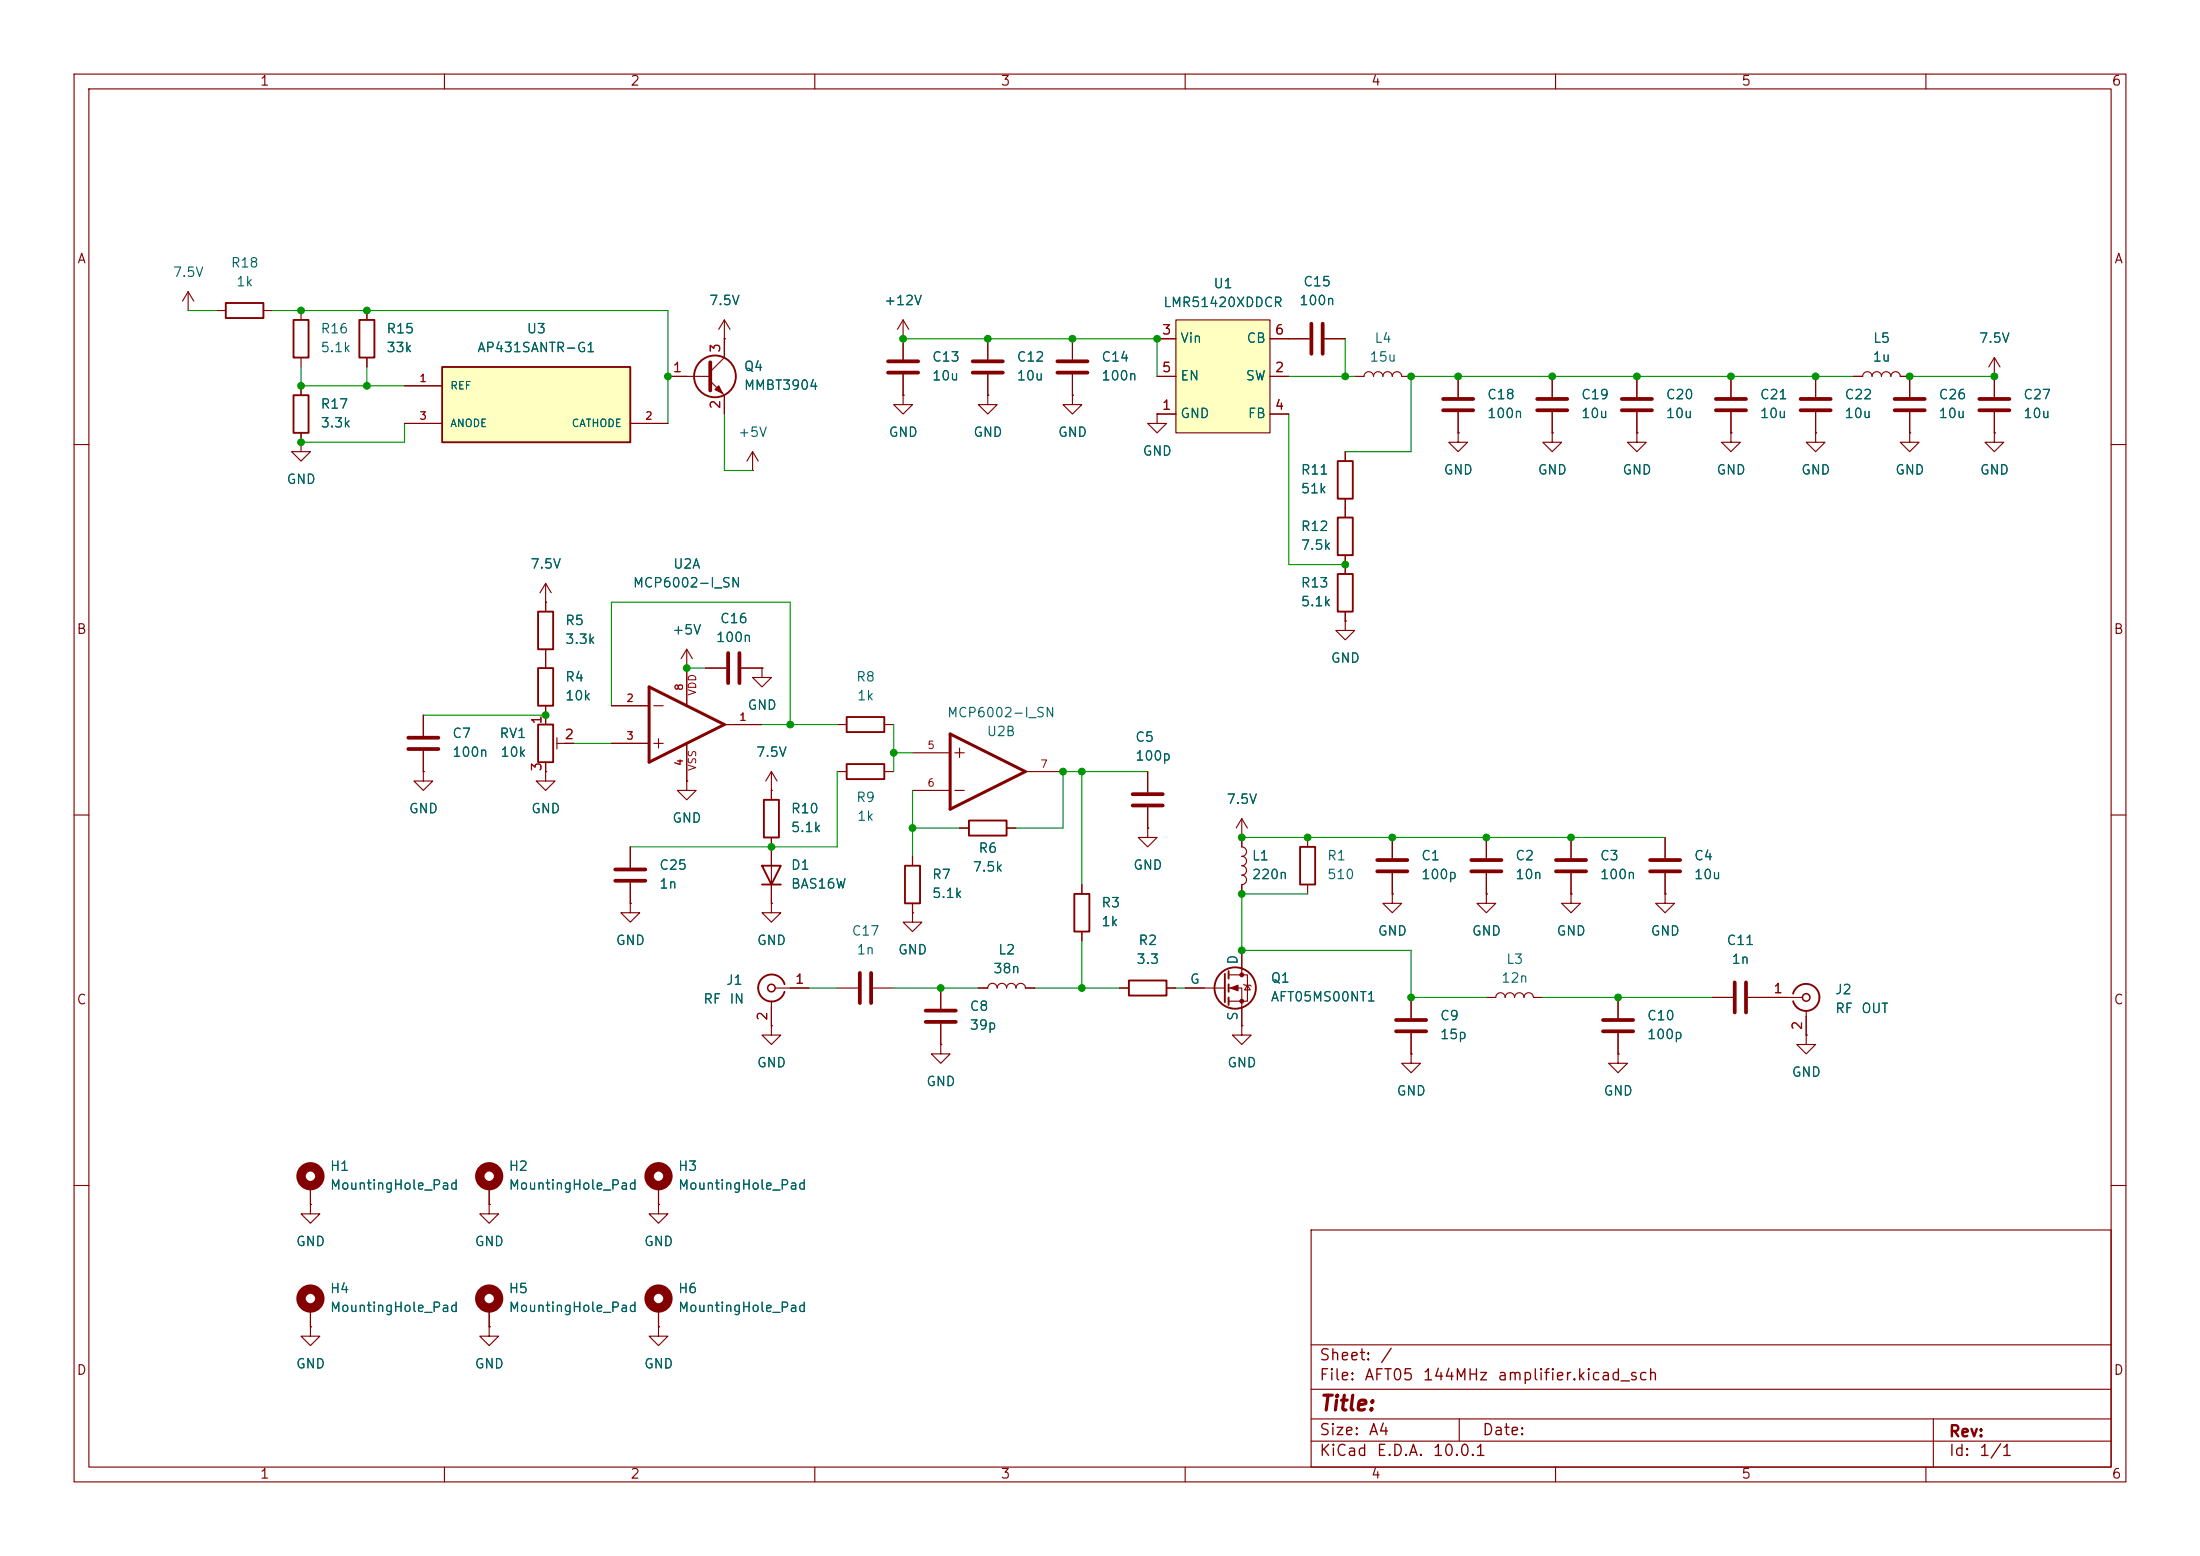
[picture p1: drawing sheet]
<svg xmlns="http://www.w3.org/2000/svg" width="297mm" height="210mm" viewBox="0 0 297 210" stroke-linecap="round" stroke-linejoin="round" font-family="sans-serif">
<g fill="none" stroke="#840000" stroke-width=".15">
<path d="M10 10h277v190h-277zM12 12h273v186h-273zM60 10v2M110 10v2M160 10v2M210 10v2M260 10v2M40.6 59.7v1.3h1.3l-1.3 1.2-1.2-1.2h1.2M40.6 59.7h.1M40.6 52.1v1.2M40.6 58.4v1.3M182.9 50.8h1.2a.64 .64 0 0 1 .7-.6 .64 .64 0 0 1 .6 .6 .64 .64 0 0 1 .7-.6 .64 .64 0 0 1 .6 .6 .64 .64 0 0 1 .6-.6 .64 .64 0 0 1 .7 .6 .64 .64 0 0 1 .6-.6 .64 .64 0 0 1 .6 .6h1.3"/>
<path d="M196.8 58.4v1.3h1.3l-1.3 1.3-1.2-1.3h1.2M196.8 58.4h.1M196.8 50.8v2.8M196.8 55.6v2.8M10 60h2M285 60h2M10 110h2M104.1 114.3v7.6M146 119.4v1.3M285 110h2M104.1 138.4v1.3h1.3l-1.3 1.3-1.2-1.3h1.2M104.1 138.4h.1"/>
<path d="M104.1 121.9v1.3h1.3l-1.3 1.3-1.2-1.3h1.2M104.1 121.9h.1M113 133.4h2.8M117.9 133.4h2.7M146 125.7v1.3M151.1 133.4h1.3M157.5 133.4h1.2M127 141v1.2h1.3l-1.3 1.3-1.3-1.3h1.3M127 141h.1M10 160h2M177 166h108v32h-108zM285 160h2"/>
<path d="M60 198v2M110 198v2M160 198v2M177 194.5h108M177 191.5h108M177 187.5h108M177 181.5h108M197 191.5v3M210 198v2M260 198v2M261 191.5v6.5"/>
</g>
<path d="M39.6 53.3h2.1v5.1h-2.1zM102.9 116.8h2.5l-1.3 2.6zM102.9 119.4h2.5M145 120.7h2.1v5h-2.1zM152.4 132.3h5.1v2.1h-5.1z" fill="none" stroke="#840000" stroke-width=".25"/>
<path d="M194.8 53.8h4.1M194.8 55.4h4.1M116.1 131.3v4.1M117.6 131.3v4.1" fill="none" stroke="#840000" stroke-width=".51"/>
<path d="M59.7 49.5h25.4v10.2h-25.4z" fill="#ffffc2"/>
<g fill="none" stroke="#840000" stroke-width=".25">
<path d="M30.5 40.9h5.1v2h-5.1zM39.6 43.2h2.1v5.1h-2.1zM48.5 43.2h2v5.1h-2zM59.7 49.5h25.4v10.2h-25.4zM180.6 62.2h2v5.1h-2zM180.6 77.5h2v5.1h-2zM180.6 69.9h2v5h-2zM72.6 82.6h2.1v5h-2.1zM72.6 90.2h2.1v5.1h-2.1zM72.6 97.8h2.1v5.1h-2.1zM114.3 96.8h5.1v2h-5.1zM103.1 108h2.1v5h-2.1z"/>
<path d="M114.3 103.1h5.1v2.1h-5.1zM122.2 116.8h2v5.1h-2zM130.8 110.7h5.1v2.1h-5.1zM175.5 114.3h2v5.1h-2zM105.9 132.8a1.81 1.81 0 0 0-2.8-1 1.81 1.81 0 0 0 0 3 1.81 1.81 0 0 0 2.8-.9M165.4 131.4v3.9M165.9 131.1v1M165.9 132.8v1.1M165.9 134.6v1"/>
<circle cx="96.5" cy="50.8" r="2.82"/>
<circle cx="166.8" cy="133.3" r="2.79"/>
</g>
<g fill="none" stroke="#840000" stroke-width=".15">
<path d="M25.4 39.4l-.8 1.2M25.4 39.4l.8 1.2M25.4 39.4v2.5M25.4 41.9h.1M29.2 41.9h1.3M35.6 41.9h1.2M40.6 41.9v1.3M40.6 48.3v1.2M49.5 41.9v1.3M49.5 48.3v1.2M54.6 52.1h5.1M54.6 57.2h5.1"/>
<path d="M85.1 57.2h5.1M90.2 50.8h5.7M95.9 51.4l1.9 1.9v2.6M97.8 45.7h.1M97.8 43.2l-.8 1.3M97.8 43.2l.8 1.3M97.8 43.2v5.1l-1.9 1.9M121.9 53.3v1.3h1.3l-1.3 1.3-1.3-1.3h1.3M121.9 53.3h.1M121.9 45.7h.1M121.9 43.2v5.3M121.9 50.5v2.8"/>
<path d="M121.9 43.2l-.7 1.3M121.9 43.2l.8 1.3M144.8 53.3v1.3h1.2l-1.2 1.3-1.3-1.3h1.3M144.8 53.3h.1M144.8 45.7v2.8M144.8 50.5v2.8M156.2 55.9v1.3h1.3l-1.3 1.2-1.3-1.2h1.3M156.2 55.9h.1M174 45.7h2.8M178.8 45.7h2.8M209.5 58.4v1.3h1.3l-1.3 1.3-1.2-1.3h1.2M209.5 58.4h.1"/>
<path d="M209.5 50.8v2.8M209.5 55.6v2.8M221 58.4v1.3h1.2l-1.2 1.3-1.3-1.3h1.3M221 58.4h.1M221 50.8v2.8M221 55.6v2.8M245.1 58.4v1.3h1.3l-1.3 1.3-1.3-1.3h1.3M245.1 58.4h.1M73.7 78.7v3.9M73.7 78.7l-.8 1.3M73.7 78.7l.7 1.3M101.6 63.5h.1"/>
<path d="M101.6 61l-.8 1.2M101.6 61l.8 1.2M101.6 61v2.5M181.6 61v1.2M181.6 67.3v2.6M181.6 74.9v2.6M57.1 96.5v2.8M73.7 81.3h.1M73.7 87.6v2.6M73.7 95.3v2.5M75.2 99.6v1.5M82.5 95.3h5.1"/>
<path d="M88.3 95.3h1.2M88.9 99.7v1.3M92.7 90.2h.1M92.7 87.6l-.8 1.3M92.7 87.6l.8 1.3M92.7 87.6v7.7M95.2 90.2h2.8M97.8 97.8h5.1M100.1 90.2h2.8M102.9 90.2v1.2h1.2l-1.2 1.3-1.3-1.3h1.3M102.9 90.2h.1M113 97.8h1.3"/>
<path d="M119.4 97.8h1.2M181.6 83.8v1.3h1.3l-1.3 1.3-1.3-1.3h1.3M181.6 83.8h.1M181.6 82.6v1.2M57.1 104.1v1.3h1.3l-1.3 1.3-1.2-1.3h1.2M57.1 104.1h.1M57.1 101.3v2.8M73.7 104.1v1.3h1.2l-1.2 1.3-1.3-1.3h1.3M73.7 104.1h.1M73.7 102.9v1.2M75.2 100.3h2.3M82.5 100.3h5.1"/>
<path d="M85.1 114.3v2.8M85.1 119.1v2.8M88.3 100.3h1.2M92.7 105.4v1.3h1.3l-1.3 1.3-1.3-1.3h1.3M92.7 105.4h.1M92.7 100.3v5.1M104.1 106.7h.1M104.1 104.1v3.9M104.1 113v1.3M104.1 104.1l-.7 1.3M104.1 104.1l.8 1.3M113 104.1h1.3"/>
<path d="M119.4 104.1h1.2M123.2 115.6v1.2M123.2 106.7h5.1M123.2 101.6h5.1M128.9 106.7h1.3M128.9 101.6h1.3M129.5 111.8h1.3M129.5 101v1.2M135.9 111.8h1.3M138.4 104.1h5.1M167.6 113v1.3a.64 .64 0 0 1 .7 .6 .64 .64 0 0 1-.7 .7M167.6 115.6a.64 .64 0 0 1 .7 .6 .64 .64 0 0 1-.7 .6 .64 .64 0 0 1 .7 .7 .64 .64 0 0 1-.7 .6 .64 .64 0 0 1 .7 .7 .64 .64 0 0 1-.7 .6v1.3"/>
<path d="M176.5 113v1.3M176.5 119.4v1.3M188 113v2.8M188 117.9v2.8M200.7 113v2.8M200.7 117.9v2.8M85.1 121.9v1.3h1.3l-1.3 1.3-1.3-1.3h1.3M85.1 121.9h.1M104.1 135.1v3.3M104.6 133.4h4.6M123.2 123.2v1.3h1.3l-1.3 1.2-1.3-1.2h1.3M123.2 123.2h.1"/>
<path d="M123.2 121.9v1.3M127 133.4v2.7M127 138.2v2.8M132.1 133.4h1.2a.64 .64 0 0 1 .7-.7 .64 .64 0 0 1 .6 .7 .64 .64 0 0 1 .7-.7 .64 .64 0 0 1 .6 .7 .64 .64 0 0 1 .6-.7 .64 .64 0 0 1 .7 .7 .64 .64 0 0 1 .6-.7 .64 .64 0 0 1 .6 .7h1.3M160 133.4h5.4M165.9 131.6h2.5v3.5h-2.5M165.9 133.4h1.7v5M167.6 138.4v1.3h1.3l-1.3 1.3-1.2-1.3h1.2M167.6 138.4h.1M167.6 128.3v3.3M167.9 132.8l.1 .2h.8l.1 .1M168.4 133l.4 .6h-.8z"/>
<path d="M188 120.7v1.2h1.2l-1.2 1.3-1.3-1.3h1.3M188 120.7h.1M190.5 134.6v2.8M190.5 139.4v2.8M200.7 120.7v1.2h1.2l-1.2 1.3-1.3-1.3h1.3M200.7 120.7h.1M200.7 134.6h1.2a.64 .64 0 0 1 .7-.6 .64 .64 0 0 1 .6 .6 .64 .64 0 0 1 .6-.6 .64 .64 0 0 1 .7 .6 .64 .64 0 0 1 .6-.6 .64 .64 0 0 1 .6 .6 .64 .64 0 0 1 .7-.6 .64 .64 0 0 1 .6 .6h1.3M190.5 142.2v1.3h1.3l-1.3 1.3-1.3-1.3h1.3M190.5 142.2h.1M41.9 162.6v1.2h1.3l-1.3 1.3-1.3-1.3h1.3M41.9 162.6h.1M41.9 179.1v1.2h1.3l-1.3 1.3-1.3-1.3h1.3"/>
<path d="M41.9 179.1h.1M41.9 160v2.6M41.9 176.5v2.6M66 179.1v1.2h1.3l-1.3 1.3-1.2-1.3h1.2M66 179.1h.1M66 162.6v1.2h1.3l-1.3 1.3-1.2-1.3h1.2M66 162.6h.1M66 160v2.6M66 176.5v2.6M88.9 162.6v1.2h1.3l-1.3 1.3-1.3-1.3h1.3M88.9 162.6h.1M88.9 179.1v1.2h1.3l-1.3 1.3-1.3-1.3h1.3"/>
<path d="M88.9 179.1h.1M88.9 160v2.6M88.9 176.5v2.6"/>
</g>
<g fill="none" stroke="#840000" stroke-width=".51">
<path d="M95.9 48.9v3.8M119.9 48.8h4.1M119.9 50.3h4.1M142.7 48.8h4.1M142.7 50.3h4.1M177 43.7v4.1M178.6 43.7v4.1M207.5 53.8h4.1M207.5 55.4h4.1M218.9 53.8h4.1M218.9 55.4h4.1M55.1 99.6h4.1"/>
<path d="M98.3 88.1v4.1M99.8 88.1v4.1M55.1 101.1h4.1M83.1 117.3h4M83.1 118.9h4M185.9 116.1h4.1M185.9 117.6h4.1M198.6 116.1h4.1M198.6 117.6h4.1M125 136.4h4M125 137.9h4M188.5 137.7h4"/>
<path d="M188.5 139.2h4"/>
</g>
<g fill="#840000" stroke="#840000" stroke-width=".15">
<path d="M166.1 133.4l1-.4v.7z"/>
<path d="M96.5 52.6l.5-.5 .5 1z"/>
<circle cx="167.6" cy="131.6" r=".25"/>
<circle cx="167.6" cy="135.1" r=".25"/>
</g>
<g fill="none" stroke="#840000" stroke-width="1.3">
<circle cx="41.9" cy="158.7" r="1.27"/>
<circle cx="66" cy="158.7" r="1.27"/>
<circle cx="88.9" cy="158.7" r="1.27"/>
<circle cx="41.9" cy="175.3" r="1.27"/>
<circle cx="66" cy="175.3" r="1.27"/>
<circle cx="88.9" cy="175.3" r="1.27"/>
</g>
<path d="M87.6 92.7l10.2 5.1-10.2 5.1zM128.3 99.1l10.1 5-10.1 5.1z" fill="none" stroke="#840000" stroke-width=".41"/>
<circle cx="104.1" cy="133.4" r=".51" fill="none" stroke="#840000" stroke-width=".2"/>
<path d="M158.7 43.2h12.7v15.2h-12.7z" fill="#ffffc2"/>
<g fill="none" stroke="#840000" stroke-width=".15">
<path d="M40.6 59.7h.1M40.6 52.1v1.2M40.6 58.4v1.3M49.5 41.9v1.3M49.5 48.3v1.2M54.6 52.1h5.1M54.6 57.2h5.1M85.1 57.2h5.1M90.2 50.8h2.5M97.8 45.7h.1M97.8 45.7v2.6M97.8 53.3v2.6"/>
<path d="M121.9 53.3h.1M121.9 45.7h.1M121.9 45.7v2.8M121.9 50.5v2.8M133.3 53.3v1.3h1.3l-1.3 1.3-1.2-1.3h1.2M133.3 53.3h.1M133.3 45.7v2.8M133.3 50.5v2.8M144.8 53.3h.1M144.8 45.7v2.8M144.8 50.5v2.8M156.2 55.9h.1"/>
<path d="M156.2 55.9h2.5M156.2 50.8h2.5M156.2 45.7h2.5M158.7 43.2h12.7v15.2h-12.7zM171.4 55.9h2.6M171.4 50.8h2.6M171.4 45.7h5.4M178.8 45.7h2.8M196.8 58.4h.1M196.8 50.8v2.8M196.8 55.6v2.8M209.5 58.4h.1"/>
<path d="M209.5 50.8v2.8M209.5 55.6v2.8M221 58.4h.1M221 50.8v2.8M221 55.6v2.8M233.7 58.4v1.3h1.2l-1.2 1.3-1.3-1.3h1.3M233.7 58.4h.1M233.7 50.8v2.8M233.7 55.6v2.8M245.1 58.4h.1M245.1 50.8v2.8M245.1 55.6v2.8"/>
<path d="M250.2 50.8h1.3a.64 .64 0 0 1 .6-.6 .64 .64 0 0 1 .6 .6 .64 .64 0 0 1 .7-.6 .64 .64 0 0 1 .6 .6 .64 .64 0 0 1 .6-.6 .64 .64 0 0 1 .7 .6 .64 .64 0 0 1 .6-.6 .64 .64 0 0 1 .6 .6h1.3v2.8M257.8 58.4v1.3h1.3l-1.3 1.3-1.3-1.3h1.3M257.8 58.4h.1M257.8 55.6v2.8M269.2 58.4v1.3h1.3l-1.3 1.3-1.2-1.3h1.2M269.2 58.4h.1M269.2 50.8h.1M269.2 48.3l-.7 1.2M269.2 48.3l.8 1.2M269.2 48.3v5.3M269.2 55.6v2.8M181.6 61v1.2"/>
<path d="M181.6 67.3v2.6M181.6 74.9v2.6M57.1 96.5v2.8M73.7 81.3h.1M73.7 81.3v1.3M73.7 87.6v2.6M73.7 95.3v2.5M82.5 95.3h5.1M92.7 90.2h.1M92.7 90.2v5.1M95.2 90.2h2.8M97.8 97.8h5.1"/>
<path d="M100.1 90.2h2.8M102.9 90.2h.1M181.6 83.8h.1M181.6 82.6v1.2M57.1 104.1h.1M57.1 101.3v2.8M73.7 104.1h.1M73.7 102.9v1.2M76.2 100.3h1.3M82.5 100.3h5.1M85.1 114.3v2.8M85.1 119.1v2.8"/>
<path d="M92.7 105.4h.1M92.7 100.3v5.1M104.1 106.7h.1M104.1 106.7v1.3M104.1 113v3.8M104.1 119.4v2.5M123.2 115.6v1.2M129.5 111.8h1.3M135.9 111.8h1.3M146 119.4v1.3M154.9 111.8v1.2h1.3l-1.3 1.3-1.2-1.3h1.2M154.9 111.8h.1"/>
<path d="M154.9 104.1v2.8M154.9 109v2.8M167.6 113h.1M167.6 110.5l-.7 1.3M167.6 110.5l.8 1.3M167.6 110.5v3.8M167.6 119.4v1.3M188 113v2.8M188 117.9v2.8M200.7 113v2.8M200.7 117.9v2.8M212.1 113v2.8"/>
<path d="M212.1 117.9v2.8M224.8 113v2.8M224.8 117.9v2.8M85.1 121.9h.1M104.1 138.4h.1M104.1 121.9h.1M104.1 135.9v2.5M106.7 133.4h2.5M123.2 123.2h.1M123.2 121.9v1.3M127 133.4v2.7M127 138.2v2.8"/>
<path d="M132.1 133.4h1.2M138.4 133.4h1.3M146 125.7v1.3M151.1 133.4h1.3M157.5 133.4h1.2M160 133.4h2.6M167.6 138.4h.1M167.6 128.3v2.5M167.6 135.9v2.5M188 120.7h.1M190.5 134.6v2.8M190.5 139.4v2.8"/>
<path d="M200.7 120.7h.1M212.1 120.7v1.2h1.3l-1.3 1.3-1.3-1.3h1.3M212.1 120.7h.1M218.4 134.6v2.8M218.4 139.4v2.8M224.8 120.7v1.2h1.3l-1.3 1.3-1.3-1.3h1.3M224.8 120.7h.1M231.1 134.6h2.8M236 134.6h7.3M243.8 139.7v1.3h1.3l-1.3 1.2-1.2-1.2h1.2M243.8 139.7h.1M243.8 136.4v3.3"/>
<path d="M127 141h.1M190.5 142.2h.1M218.4 142.2v1.3h1.3l-1.3 1.3-1.2-1.3h1.2M218.4 142.2h.1M41.9 162.6h.1M41.9 179.1h.1M41.9 160v2.6M41.9 176.5v2.6M66 179.1h.1M66 162.6h.1M66 160v2.6M66 176.5v2.6"/>
<path d="M88.9 179.1h.1M88.9 162.6h.1M88.9 160v2.6M88.9 176.5v2.6"/>
</g>
<g fill="none" stroke="#840000" stroke-width=".51">
<path d="M131.3 48.8h4.1M131.3 50.3h4.1M231.6 53.8h4.1M231.6 55.4h4.1M243.1 53.8h4M243.1 55.4h4M255.8 53.8h4M255.8 55.4h4M267.2 53.8h4.1M267.2 55.4h4.1M152.9 107.2h4.1M152.9 108.7h4.1"/>
<path d="M210.1 116.1h4M210.1 117.6h4M222.8 116.1h4M222.8 117.6h4M216.4 137.7h4.1M216.4 139.2h4.1M234.2 132.6v4.1M235.7 132.6v4.1"/>
</g>
<path d="M242.1 134.1a1.81 1.81 0 0 1 2.7-1 1.81 1.81 0 0 1 .1 3 1.81 1.81 0 0 1-2.8-1" fill="none" stroke="#840000" stroke-width=".25"/>
<circle cx="243.8" cy="134.6" r=".51" fill="none" stroke="#840000" stroke-width=".2"/>
<g fill="none" stroke="#009600" stroke-width=".15">
<path d="M25.4 41.9h3.8M36.8 41.9h53.4v15.3M40.6 49.5v2.6h14M49.5 49.5v2.6M54.6 57.2v2.5h-14M97.8 55.9v7.6h3.8M121.9 45.7h34.3v5.1M174 50.8h8.9M174 55.9v20.3h7.6M181.6 45.7v5.1M250.2 50.8h-59.7v10.2h-8.9M257.8 50.8h11.4"/>
<path d="M57.1 96.5h16.6M82.5 95.3v-14h24.2v16.5M92.7 90.2h2.5M102.9 97.8h10.1M120.6 97.8v6.3M77.5 100.3h5M113 104.1v10.2h-27.9M120.6 101.6h2.6M123.2 106.7v8.9M123.2 111.8h6.3M146 104.1v15.3M154.9 104.1h-11.4v7.7h-6.3"/>
<path d="M167.6 113h57.2M109.2 133.4h3.8M120.6 133.4h11.5M139.7 133.4h11.4M146 127v6.4M158.7 133.4h1.3M176.5 120.7h-8.9v7.6h22.9v6.3h10.2M208.3 134.6h22.8"/>
</g>
<g fill="#009600" stroke="#009600" stroke-width=".14">
<circle cx="104.1" cy="114.3" r=".46"/>
<circle cx="146" cy="133.4" r=".46"/>
<circle cx="123.2" cy="111.8" r=".46"/>
<circle cx="127" cy="133.4" r=".46"/>
<circle cx="167.6" cy="120.7" r=".46"/>
<circle cx="167.6" cy="128.3" r=".46"/>
<circle cx="167.6" cy="113" r=".46"/>
<circle cx="176.5" cy="113" r=".46"/>
<circle cx="188" cy="113" r=".46"/>
<circle cx="200.7" cy="113" r=".46"/>
<circle cx="190.5" cy="134.6" r=".46"/>
<circle cx="190.5" cy="50.8" r=".46"/>
<circle cx="209.5" cy="50.8" r=".46"/>
<circle cx="196.8" cy="50.8" r=".46"/>
<circle cx="181.6" cy="76.2" r=".46"/>
<circle cx="221" cy="50.8" r=".46"/>
<circle cx="181.6" cy="50.8" r=".46"/>
<circle cx="40.6" cy="52.1" r=".46"/>
<circle cx="49.5" cy="52.1" r=".46"/>
<circle cx="40.6" cy="59.7" r=".46"/>
<circle cx="40.6" cy="41.9" r=".46"/>
<circle cx="90.2" cy="50.8" r=".46"/>
<circle cx="49.5" cy="41.9" r=".46"/>
<circle cx="92.7" cy="90.2" r=".46"/>
<circle cx="73.7" cy="96.5" r=".46"/>
<circle cx="106.7" cy="97.8" r=".46"/>
<circle cx="121.9" cy="45.7" r=".46"/>
<circle cx="120.6" cy="101.6" r=".46"/>
<circle cx="146" cy="104.1" r=".46"/>
<circle cx="143.5" cy="104.1" r=".46"/>
<circle cx="144.8" cy="45.7" r=".46"/>
<circle cx="156.2" cy="45.7" r=".46"/>
<circle cx="133.3" cy="45.7" r=".46"/>
<circle cx="233.7" cy="50.8" r=".46"/>
<circle cx="245.1" cy="50.8" r=".46"/>
<circle cx="257.8" cy="50.8" r=".46"/>
<circle cx="212.1" cy="113" r=".46"/>
<circle cx="218.4" cy="134.6" r=".46"/>
<circle cx="269.2" cy="50.8" r=".46"/>
</g>
<text font-size="2" fill="#840000" x="178" y="190.9">Title:</text>
<g font-size="1.5" fill="#840000">
<text x="178" y="184">Sheet:</text>
<text x="186.2" y="184">/</text>
<text x="178" y="186.7">File:</text>
<text x="184.1" y="186.7">AFT05</text>
<text x="192" y="186.7">144MHz</text>
<text x="202" y="186.7">amplifier.kicad_sch</text>
<text x="178" y="196.9">KiCad</text>
<text x="178" y="194.1">Size:</text>
<text x="184.7" y="194.1">A4</text>
<text x="185.7" y="196.9">E.D.A.</text>
<text x="193.3" y="196.9">10.0.1</text>
<text x="200" y="194.1">Date:</text>
<text x="263" y="194.3">Rev:</text>
<text x="263" y="196.9">Id:</text>
<text x="267.1" y="196.9">1/1</text>
</g>
<g font-size="1.3" fill="#840000">
<text x="35" y="11.9">1</text>
<text x="85" y="11.9">2</text>
<text x="135" y="11.9">3</text>
<text x="185" y="11.9">4</text>
<text x="235" y="11.9">5</text>
<text x="285" y="11.9">6</text>
<text x="10.3" y="35.9">A</text>
<text x="285.3" y="35.9">A</text>
<text x="10.3" y="85.9">B</text>
<text x="285.3" y="85.9">B</text>
<text x="10.3" y="135.9">C</text>
<text x="285.3" y="135.9">C</text>
<text x="10.3" y="185.9">D</text>
<text x="285.3" y="185.9">D</text>
<text x="35" y="199.9">1</text>
<text x="85" y="199.9">2</text>
<text x="135" y="199.9">3</text>
<text x="185" y="199.9">4</text>
<text x="235" y="199.9">5</text>
<text x="285" y="199.9">6</text>
</g>
<g font-size="1.3" fill="#006464">
<text x="23.2" y="37.7">7.5V</text>
<text x="31.1" y="36.4">R18</text>
<text x="31.8" y="39">1k</text>
<text x="95.6" y="41.5">7.5V</text>
<text x="119.3" y="41.5">+12V</text>
<text x="157" y="41.8">LMR51420XDDCR</text>
<text x="163.7" y="39.2">U1</text>
<text x="175.3" y="41.5">100n</text>
<text x="175.9" y="39">C15</text>
<text x="43.2" y="47.9">5.1k</text>
<text x="43.2" y="45.3">R16</text>
<text x="52.1" y="47.9">33k</text>
<text x="52.1" y="45.3">R15</text>
<text x="64.3" y="47.9">AP431SANTR-G1</text>
<text x="71" y="45.3">U3</text>
<text x="159.3" y="46.6">Vin</text>
<text x="168.2" y="46.6">CB</text>
<text x="185.5" y="46.6">L4</text>
<text x="252.8" y="46.6">L5</text>
<text x="267.1" y="46.6">7.5V</text>
<text x="100.3" y="50.4">Q4</text>
<text x="100.3" y="52.9">MMBT3904</text>
<text x="125.7" y="49.1">C13</text>
<text x="125.7" y="51.7">10u</text>
<text x="137.2" y="49.1">C12</text>
<text x="137.2" y="51.7">10u</text>
<text x="148.6" y="51.7">100n</text>
<text x="148.6" y="49.1">C14</text>
<text x="159.3" y="51.7">EN</text>
<text x="168.1" y="51.7">SW</text>
<text x="184.8" y="49.1">15u</text>
<text x="252.7" y="49.1">1u</text>
<text x="43.2" y="58">3.3k</text>
<text x="43.2" y="55.5">R17</text>
<text x="99.6" y="59.3">+5V</text>
<text x="119.9" y="59.3">GND</text>
<text x="131.3" y="59.3">GND</text>
<text x="142.7" y="59.3">GND</text>
<text x="159.3" y="56.7">GND</text>
<text x="168.4" y="56.7">FB</text>
<text x="200.7" y="56.7">100n</text>
<text x="200.7" y="54.2">C18</text>
<text x="213.4" y="54.2">C19</text>
<text x="213.4" y="56.7">10u</text>
<text x="224.8" y="54.2">C20</text>
<text x="224.8" y="56.7">10u</text>
<text x="237.5" y="54.2">C21</text>
<text x="237.5" y="56.7">10u</text>
<text x="248.9" y="54.2">C22</text>
<text x="248.9" y="56.7">10u</text>
<text x="261.6" y="54.2">C26</text>
<text x="261.6" y="56.7">10u</text>
<text x="273.1" y="54.2">C27</text>
<text x="273.1" y="56.7">10u</text>
<text x="38.6" y="65.6">GND</text>
<text x="154.2" y="61.8">GND</text>
<text x="175.5" y="64.4">R11</text>
<text x="194.8" y="64.4">GND</text>
<text x="207.5" y="64.4">GND</text>
<text x="218.9" y="64.4">GND</text>
<text x="231.6" y="64.4">GND</text>
<text x="243.1" y="64.4">GND</text>
<text x="255.8" y="64.4">GND</text>
<text x="267.2" y="64.4">GND</text>
<text x="175.5" y="66.9">51k</text>
<text x="175.5" y="72">R12</text>
<text x="71.5" y="77.1">7.5V</text>
<text x="90.8" y="77.1">U2A</text>
<text x="175.5" y="74.5">7.5k</text>
<text x="85.4" y="79.6">MCP6002-I_SN</text>
<text x="175.5" y="82.1">5.1k</text>
<text x="175.5" y="79.6">R13</text>
<text x="76.2" y="84.7">R5</text>
<text x="76.2" y="87.2">3.3k</text>
<text x="90.7" y="86">+5V</text>
<text x="96.6" y="87">100n</text>
<text x="97.1" y="84.4">C16</text>
<text x="179.6" y="89.8">GND</text>
<text x="76.2" y="92.3">R4</text>
<text x="76.2" y="94.8">10k</text>
<text x="115.5" y="92.3">R8</text>
<text x="115.6" y="94.8">1k</text>
<text x="61" y="99.9">C7</text>
<text x="67.3" y="99.9">RV1</text>
<text x="100.8" y="96.1">GND</text>
<text x="127.8" y="97.1">MCP6002-I_SN</text>
<text x="133.1" y="99.7">U2B</text>
<text x="153.2" y="100.4">C5</text>
<text x="61" y="102.5">100n</text>
<text x="67.5" y="102.5">10k</text>
<text x="102" y="102.5">7.5V</text>
<text x="153.2" y="103">100p</text>
<text x="55.1" y="110.1">GND</text>
<text x="71.6" y="110.1">GND</text>
<text x="90.7" y="111.4">GND</text>
<text x="106.7" y="112.6">5.1k</text>
<text x="106.7" y="110.1">R10</text>
<text x="115.5" y="108.6">R9</text>
<text x="115.6" y="111.1">1k</text>
<text x="165.5" y="108.8">7.5V</text>
<text x="88.9" y="117.7">C25</text>
<text x="106.7" y="117.7">D1</text>
<text x="125.7" y="119">R7</text>
<text x="131.2" y="118">7.5k</text>
<text x="132" y="115.4">R6</text>
<text x="152.9" y="117.7">GND</text>
<text x="168.9" y="119">220n</text>
<text x="168.9" y="116.4">L1</text>
<text x="179.1" y="116.4">R1</text>
<text x="179.1" y="119">510</text>
<text x="191.8" y="116.4">C1</text>
<text x="191.8" y="119">100p</text>
<text x="204.5" y="116.4">C2</text>
<text x="204.5" y="119">10n</text>
<text x="215.9" y="116.4">C3</text>
<text x="215.9" y="119">100n</text>
<text x="228.6" y="116.4">C4</text>
<text x="228.6" y="119">10u</text>
<text x="88.9" y="120.2">1n</text>
<text x="106.7" y="120.2">BAS16W</text>
<text x="125.7" y="121.5">5.1k</text>
<text x="148.6" y="122.8">R3</text>
<text x="148.6" y="125.3">1k</text>
<text x="83.1" y="127.9">GND</text>
<text x="102.1" y="127.9">GND</text>
<text x="114.9" y="126.6">C17</text>
<text x="115.6" y="129.1">1n</text>
<text x="121.2" y="129.1">GND</text>
<text x="134" y="131.7">38n</text>
<text x="134.7" y="129.1">L2</text>
<text x="153.3" y="130.4">3.3</text>
<text x="153.6" y="127.9">R2</text>
<text x="167.4" y="130.3" transform="rotate(-90 167.4 130.3)">D</text>
<text x="185.9" y="126.6">GND</text>
<text x="198.6" y="126.6">GND</text>
<text x="203.2" y="130.4">L3</text>
<text x="210.1" y="126.6">GND</text>
<text x="222.8" y="126.6">GND</text>
<text x="233" y="127.9">C11</text>
<text x="233.7" y="130.4">1n</text>
<text x="94.9" y="135.8">RF</text>
<text x="97.9" y="133.2">J1</text>
<text x="98.4" y="135.8">IN</text>
<text x="130.8" y="136.8">C8</text>
<text x="160.6" y="133.1">G</text>
<text x="167.4" y="137.9" transform="rotate(-90 167.4 137.9)">S</text>
<text x="171.5" y="135.5">AFT05MS00NT1</text>
<text x="171.5" y="132.9">Q1</text>
<text x="202.6" y="132.9">12n</text>
<text x="247.7" y="134.5">J2</text>
<text x="247.7" y="137">RF</text>
<text x="251.2" y="137">OUT</text>
<text x="130.8" y="139.3">39p</text>
<text x="194.3" y="138">C9</text>
<text x="194.3" y="140.6">15p</text>
<text x="222.3" y="140.6">100p</text>
<text x="222.3" y="138">C10</text>
<text x="102.1" y="144.4">GND</text>
<text x="125" y="146.9">GND</text>
<text x="165.6" y="144.4">GND</text>
<text x="188.5" y="148.2">GND</text>
<text x="216.4" y="148.2">GND</text>
<text x="241.8" y="145.6">GND</text>
<text x="44.5" y="158.3">H1</text>
<text x="44.5" y="160.9">MountingHole_Pad</text>
<text x="68.6" y="158.3">H2</text>
<text x="68.6" y="160.9">MountingHole_Pad</text>
<text x="91.4" y="158.3">H3</text>
<text x="91.4" y="160.9">MountingHole_Pad</text>
<text x="39.9" y="168.5">GND</text>
<text x="64" y="168.5">GND</text>
<text x="86.9" y="168.5">GND</text>
<text x="44.5" y="174.9">H4</text>
<text x="44.5" y="177.4">MountingHole_Pad</text>
<text x="68.6" y="174.9">H5</text>
<text x="68.6" y="177.4">MountingHole_Pad</text>
<text x="91.4" y="174.9">H6</text>
<text x="91.4" y="177.4">MountingHole_Pad</text>
<text x="39.9" y="185">GND</text>
<text x="64" y="185">GND</text>
<text x="86.9" y="185">GND</text>
</g>
<g font-size="1.3" fill="#a90000">
<text x="97.5" y="47.7" transform="rotate(-90 97.5 47.7)">3</text>
<text x="156.8" y="45.5">3</text>
<text x="172" y="45.5">6</text>
<text x="90.7" y="50.5">1</text>
<text x="156.8" y="50.5">5</text>
<text x="172" y="50.5">2</text>
<text x="97.5" y="55.3" transform="rotate(-90 97.5 55.3)">2</text>
<text x="156.8" y="55.6">1</text>
<text x="172" y="55.6">4</text>
<text x="73.4" y="97.9" transform="rotate(-90 73.4 97.9)">1</text>
<text x="76.1" y="100.1">2</text>
<text x="73.4" y="104.2" transform="rotate(-90 73.4 104.2)">3</text>
<text x="103.9" y="137.9" transform="rotate(-90 103.9 137.9)">2</text>
<text x="107.2" y="133.1">1</text>
<text x="239.3" y="134.4">1</text>
<text x="243.6" y="139.1" transform="rotate(-90 243.6 139.1)">2</text>
</g>
<g font-size="1" fill="#a90000">
<text x="56.5" y="51.8">1</text>
<text x="56.5" y="56.9">3</text>
<text x="87" y="56.9">2</text>
<text x="84.5" y="95">2</text>
<text x="92.5" y="93.3" transform="rotate(-90 92.5 93.3)">8</text>
<text x="84.5" y="100.1">3</text>
<text x="99.7" y="97.5">1</text>
<text x="125.1" y="101.3">5</text>
<text x="92.5" y="103.5" transform="rotate(-90 92.5 103.5)">4</text>
<text x="125.1" y="106.4">6</text>
<text x="140.4" y="103.9">7</text>
</g>
<g font-size="1" fill="#006464">
<text x="60.7" y="52.8">REF</text>
<text x="60.7" y="57.9">ANODE</text>
<text x="77.1" y="57.9">CATHODE</text>
</g>
<g font-size="1" fill="#840000">
<text x="94.2" y="94" transform="rotate(-90 94.2 94)">VDD</text>
<text x="94.2" y="104.1" transform="rotate(-90 94.2 104.1)">VSS</text>
</g>
</svg>
